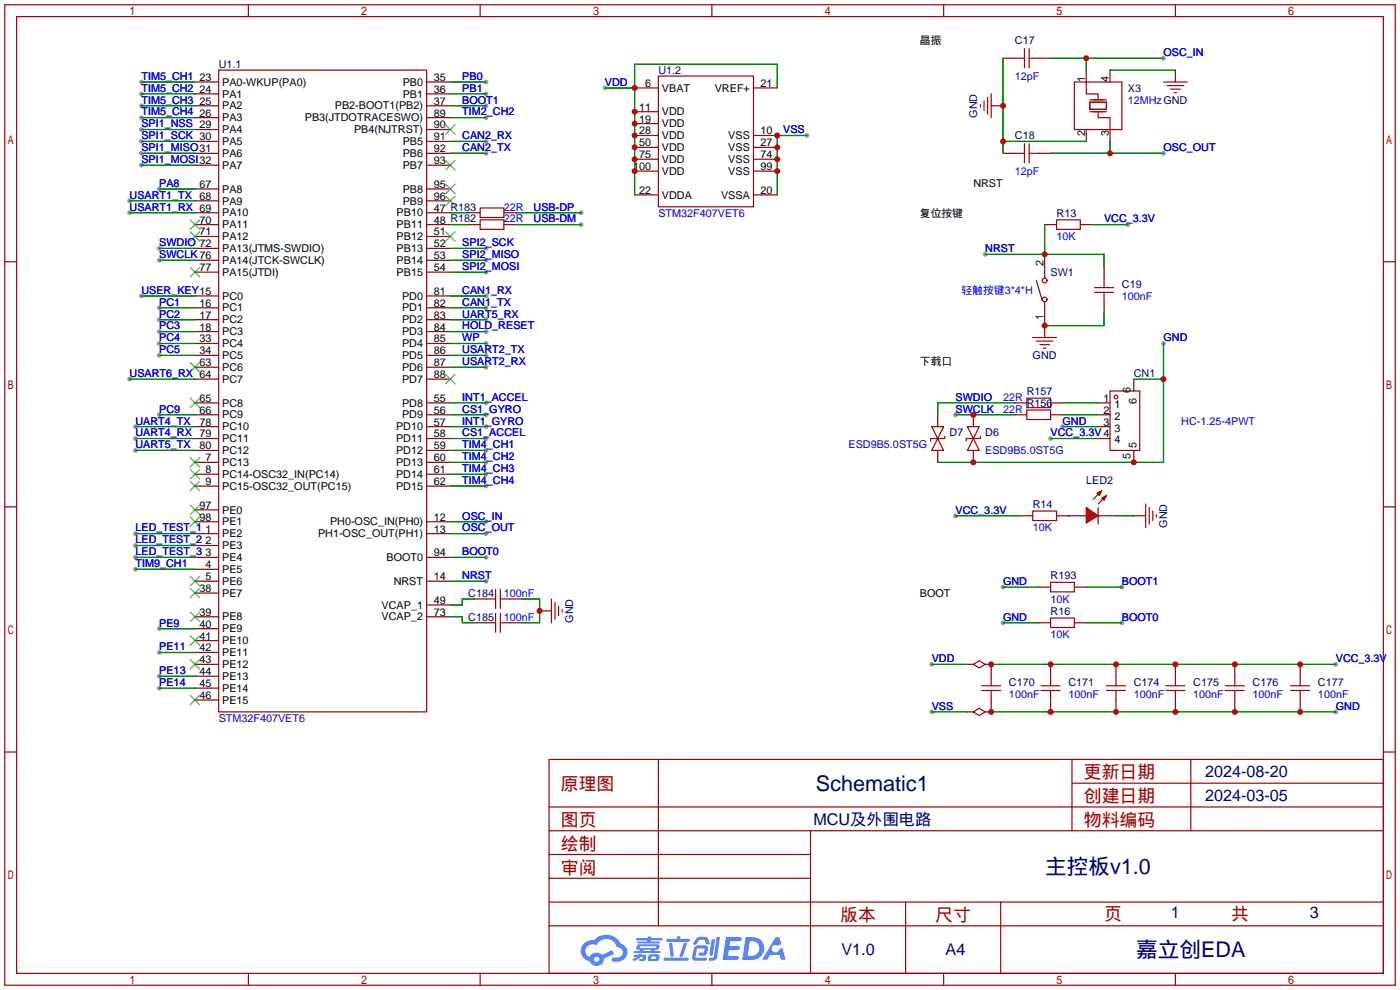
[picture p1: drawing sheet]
<svg xmlns="http://www.w3.org/2000/svg" width="299mm" height="212mm" viewBox="0 0 299 212" stroke-linecap="round" stroke-linejoin="round" font-family="sans-serif">
<g fill="#999">
<circle cx="248.7" cy="32.8" r=".51"/>
<circle cx="248.7" cy="12.4" r=".51"/>
<circle cx="210.6" cy="54.4" r=".51"/>
<circle cx="204.2" cy="110.2" r=".51"/>
<circle cx="214.4" cy="133.1" r=".51"/>
<circle cx="239.8" cy="133.1" r=".51"/>
<circle cx="285.5" cy="142" r=".51"/>
<circle cx="285.5" cy="152.1" r=".51"/>
<circle cx="241" cy="48" r=".51"/>
<circle cx="199.1" cy="142" r=".51"/>
<circle cx="199.1" cy="152.1" r=".51"/>
<circle cx="172.5" cy="29" r=".51"/>
<circle cx="103.9" cy="119.1" r=".51"/>
<circle cx="103.9" cy="124.2" r=".51"/>
<circle cx="103.9" cy="111.5" r=".51"/>
<circle cx="103.9" cy="114" r=".51"/>
<circle cx="129.3" cy="18.8" r=".51"/>
<circle cx="103.9" cy="63.2" r=".51"/>
<circle cx="103.9" cy="65.8" r=".51"/>
<circle cx="103.9" cy="32.8" r=".51"/>
<circle cx="103.9" cy="30.2" r=".51"/>
<circle cx="27.7" cy="81" r=".51"/>
<circle cx="29" cy="96.3" r=".51"/>
<circle cx="103.9" cy="68.3" r=".51"/>
<circle cx="103.9" cy="25.1" r=".51"/>
<circle cx="103.9" cy="96.3" r=".51"/>
<circle cx="103.9" cy="98.8" r=".51"/>
<circle cx="103.9" cy="101.3" r=".51"/>
<circle cx="103.9" cy="103.9" r=".51"/>
<circle cx="29" cy="119.1" r=".51"/>
<circle cx="29" cy="116.6" r=".51"/>
<circle cx="29" cy="114" r=".51"/>
<circle cx="29" cy="91.2" r=".51"/>
<circle cx="29" cy="93.7" r=".51"/>
<circle cx="103.9" cy="75.9" r=".51"/>
<circle cx="103.9" cy="78.5" r=".51"/>
<circle cx="30.2" cy="25.1" r=".51"/>
<circle cx="30.2" cy="22.6" r=".51"/>
<circle cx="30.2" cy="20.1" r=".51"/>
<circle cx="30.2" cy="17.5" r=".51"/>
<circle cx="103.9" cy="53.1" r=".51"/>
<circle cx="103.9" cy="55.6" r=".51"/>
<circle cx="103.9" cy="58.2" r=".51"/>
<circle cx="30.2" cy="30.2" r=".51"/>
<circle cx="30.2" cy="32.8" r=".51"/>
<circle cx="30.2" cy="35.3" r=".51"/>
<circle cx="30.2" cy="27.7" r=".51"/>
<circle cx="29" cy="121.7" r=".51"/>
<circle cx="103.9" cy="86.1" r=".51"/>
<circle cx="103.9" cy="88.6" r=".51"/>
<circle cx="103.9" cy="91.2" r=".51"/>
<circle cx="103.9" cy="93.7" r=".51"/>
<circle cx="124.2" cy="48" r=".51"/>
<circle cx="27.7" cy="42.9" r=".51"/>
<circle cx="27.7" cy="45.5" r=".51"/>
<circle cx="124.2" cy="45.5" r=".51"/>
<circle cx="30.2" cy="63.2" r=".51"/>
<circle cx="103.9" cy="70.9" r=".51"/>
<circle cx="103.9" cy="73.4" r=".51"/>
<circle cx="34" cy="40.4" r=".51"/>
<circle cx="34" cy="65.8" r=".51"/>
<circle cx="34" cy="70.9" r=".51"/>
<circle cx="34" cy="73.4" r=".51"/>
<circle cx="34" cy="75.9" r=".51"/>
<circle cx="34" cy="88.6" r=".51"/>
<circle cx="34" cy="139.4" r=".51"/>
<circle cx="34" cy="144.5" r=".51"/>
<circle cx="34" cy="147.1" r=".51"/>
<circle cx="103.9" cy="17.5" r=".51"/>
<circle cx="34" cy="68.3" r=".51"/>
<circle cx="34" cy="55.6" r=".51"/>
<circle cx="34" cy="53.1" r=".51"/>
<circle cx="34" cy="134.4" r=".51"/>
<circle cx="214.4" cy="125.5" r=".51"/>
<circle cx="239.8" cy="125.5" r=".51"/>
<circle cx="103.9" cy="22.6" r=".51"/>
<circle cx="103.9" cy="20.1" r=".51"/>
<circle cx="224.5" cy="93.7" r=".51"/>
<circle cx="227.1" cy="91.2" r=".51"/>
<circle cx="204.2" cy="88.6" r=".51"/>
<circle cx="248.7" cy="73.4" r=".51"/>
</g>
<g fill="none" stroke="#a10000" stroke-width=".25">
<path d="M1 1h297.2v209.6h-297.2zM3.6 3.6h292.1v204.4h-292.1zM53.1 1v2.6M102.6 1v2.6M152.1 1v2.6M201.7 1v2.6M251.2 1v2.6M1 55.9h2.6M295.7 55.9h2.5M1 108.3h2.6M295.7 108.3h2.5M1 160.7h2.6"/>
<path d="M117.3 162.3h178.4v45.7h-178.4zM117.3 177.5h178.4M117.3 172.5h178.4M140.7 162.3v35.6M173.2 177.5v30.5M229.1 162.3v15.2M229.1 167.4h66.6M254.5 162.3v15.2M295.7 160.7h2.5M117.3 182.6h55.9M117.3 197.9h178.4M117.3 192.8h178.4"/>
<path d="M117.3 187.7h55.9M193.5 192.8v15.2M213.9 192.8v15.2M53.1 208v2.6M102.6 208v2.6M152.1 208v2.6M201.7 208v2.6M251.2 208v2.6"/>
</g>
<g fill="#5487ff">
<path d="M155.2 200.3h2.6a.48 .48 0 0 1 .7 .4 .48 .48 0 0 1-.6 .4h-1.8l-.2 1.1h1.9a.43 .43 0 0 1 .4 .4 .43 .43 0 0 1-.5 .4h-1.9l-.2 1.3h1.7a.45 .45 0 0 1 .5 .2 .45 .45 0 0 1-.1 .6h-3.3z"/>
<path d="M165.7 200.3h.9l.4 1.5-.8 .3a.84 .84 0 0 0-1.2 .3 .84 .84 0 0 0 .4 1.1 .84 .84 0 0 0 1.1-.4l.1-.2 .6-.3 .7 2.5h-1l-.2-1h-2.1l-.6 1h-1.1z"/>
<path d="M152.1 200.8h.7l-.5 3.1a.36 .36 0 0 1-.3 .3 .36 .36 0 0 1-.4-.3z"/>
<path d="M153.2 200.2h.7l-.6 4.3a1.13 1.13 0 0 1-1.8 .6l.2-.4h.7l.2-.2z"/>
<path d="M148.9 200.6l.6-.4h1a.77 .77 0 0 1 .9 .5l.3 1-.2 .2h-.5l-.3-.9-.2-.2-1 .1-.7 1-.6-.1-.1-.2z"/>
<path d="M148.4 202.4l.6-.3h1.7a.81 .81 0 0 1 .7 .5 .81 .81 0 0 1-.2 .8 .81 .81 0 0 1-.9 .8h-.7a.32 .32 0 0 1-.3-.3 .32 .32 0 0 1 .4-.3h.7l.2-.9-1.6 .1-.4 1.8 2.2 .1a.32 .32 0 0 1 .3 .4 .32 .32 0 0 1-.4 .2h-2.2l-.5-.3-.1-.5z"/>
<path d="M141.9 204.7h5a.33 .33 0 0 1 .3 .3 .33 .33 0 0 1-.3 .3h-4.9l-.2-.1z"/>
<path d="M146.1 201.5h.8l-.7 2a.98 .98 0 0 1-.7 1.1l-.3-.3z"/>
<path d="M143 201.6h.7l.3 2.5a.34 .34 0 0 1-.3 .4 .34 .34 0 0 1-.4-.3z"/>
<path d="M142.5 200.7h2.1l.3-.6h.6l-.1 .6h1.7a.32 .32 0 0 1 .4 .3 .32 .32 0 0 1-.4 .3h-4.5l-.2-.2z"/>
<path d="M135.5 204.1h.9l.1-.3h.6v.3h.8a.82 .82 0 0 1-.5 1.3h-.8v-.4l.7-.1 .1-.3a.68 .68 0 0 0-1 .4l-1.1 .4-.1-.4 .9-.5h-.7z"/>
<path d="M136 200.5h2.4l.1-.3h.7v.3h2.2l.2 .3-.2 .2h-2.3v.2h1.8l.2 .3-.2 .1h-4.5l-.1-.4h2l.1-.2h-2.3l-.1-.2z"/>
<path d="M159.4 200.3l-.8 4.9h1.7a2.5 2.5 0 0 0 3-2.5 2.5 2.5 0 0 0-3.1-2.4zM160.3 201.1a1.61 1.61 0 0 1 2 1.5 1.61 1.61 0 0 1-1.8 1.7h-.7z"/>
<path d="M136.2 202a.55 .55 0 0 0-.2 .8 .55 .55 0 0 0 .7 .2l.1 .3h-1.3v.3l5.4 .1 .3-.2-.2-.2h-1.2l.2-.3a.7 .7 0 0 0 .8-.3 .7 .7 0 0 0 0-.8l-4.2-.1zM136.8 202.3l3.3-.1 .1 .1-.2 .3h-3.2zM137.5 203h1.7l-.2 .3h-1.4z"/>
<path d="M138.6 204.2a1.05 1.05 0 0 0 0 1.2 2.91 2.91 0 0 0 2.2-.2 .98 .98 0 0 0 0-1.2h-1.6zM139.2 204.5l.9-.1 .1 .4-.2 .2-.8-.1z"/>
<path d="M124.9 201.6a2.23 2.23 0 0 0-.7 2.3 2.23 2.23 0 0 0 1.8 1.6 1.58 1.58 0 0 0 1.8 .9 1.58 1.58 0 0 0 1.3-1.5l2.2-1.1-.5-.7-2.1 1a1.65 1.65 0 0 0-2.7 .4 1.45 1.45 0 0 1-.8-1.9 1.45 1.45 0 0 1 2-.7l.3 .1a2.3 2.3 0 0 1 2.3-1.3 2.3 2.3 0 0 1 2 1.7 1.12 1.12 0 0 1 1.3 1 1.12 1.12 0 0 1-1.1 1.2h-.7a.45 .45 0 0 0-.6 .4 .45 .45 0 0 0 .5 .5 2.21 2.21 0 0 0 2.2-.5 2.21 2.21 0 0 0 .5-2.3 2.13 2.13 0 0 0-1.3-1.1 3.3 3.3 0 0 0-5.6-.7l-1.1 .1zM127 205a.57 .57 0 0 1 1.1 0 .57 .57 0 0 1-1.1 0z"/>
</g>
<g fill="none" stroke="#a10000" stroke-width=".25">
<path d="M46.7 15h44.5v137.1h-44.5zM140.7 16.3h20.3v27.9h-20.3zM216.9 12.4h2M218.9 10.4v4.1M220 10.4v4.1M220 12.4h2M248.7 17.5h5M249.4 18.3h3.6M250.2 19.1h2M251 19.8h.5M209.5 22.4v.5M210.3 21.6v2"/>
<path d="M211.1 20.8v3.6M211.8 20.1v5M216.9 32.8h2M218.9 30.7v4.1M220 30.7v4.1M220 32.8h2M221.5 59.9l1.3 4.4M223.3 56.9v2.5M236 59.4v2.1M220.7 72.1h5.1M221.5 72.9h3.5M222.2 73.7h2.1"/>
<path d="M223 74.4h.5M223.3 64.5v2.6M233.9 61.5h4.1M233.9 62.5h4.1M236 62.5v2M220.7 109.2h5.1v2.1h-5.1zM234.7 108.5v3.5"/>
<circle cx="223.3" cy="59.9" r=".51"/>
<circle cx="223.3" cy="64" r=".51"/>
</g>
<g fill="none" stroke="#870000" stroke-width=".25">
<path d="M41.7 17.5h5M91.2 17.5h5.1M135.6 18.8h5.1M161 18.8h5.1M214.4 12.4h2.5M222 12.4h2.5M251.2 15v2.5M41.7 20.1h5M41.7 22.6h5M41.7 25.1h5M41.7 27.7h5M41.7 30.2h5"/>
<path d="M41.7 32.8h5M41.7 35.3h5M91.2 20.1h5.1M91.2 22.6h5.1M91.2 25.1h5.1M91.2 27.7h5.1M91.2 30.2h5.1M91.2 32.8h5.1M91.2 35.3h5.1M135.6 29h5.1M135.6 23.9h5.1M135.6 26.4h5.1"/>
<path d="M135.6 31.5h5.1M135.6 34h5.1M135.6 36.6h5.1M161 29h5.1M161 31.5h5.1M161 34h5.1M161 36.6h5.1M211.8 22.6h2.6M214.4 32.8h2.5M222 32.8h2.5M41.7 45.5h5M41.7 48h5"/>
<path d="M41.7 50.5h5M41.7 53.1h5M41.7 55.6h5M41.7 58.2h5M41.7 40.4h5M41.7 42.9h5M91.2 45.5h5.1M91.2 48h5.1M91.2 50.5h5.1M91.2 53.1h5.1M91.2 55.6h5.1M91.2 58.2h5.1"/>
<path d="M91.2 40.4h5.1M91.2 42.9h5.1M135.6 41.7h5.1M161 41.7h5.1M223.3 54.4v2.5M236 56.9v2.5M41.7 63.2h5M41.7 65.8h5M41.7 68.3h5M41.7 70.9h5M41.7 73.4h5M41.7 75.9h5"/>
<path d="M41.7 78.5h5M91.2 63.2h5.1M91.2 65.8h5.1M91.2 68.3h5.1M91.2 70.9h5.1M91.2 73.4h5.1M91.2 75.9h5.1M91.2 78.5h5.1M223.3 67.1v5M236 64.5v2.6M41.7 98.8h5M41.7 86.1h5"/>
<path d="M41.7 88.6h5M41.7 91.2h5M41.7 93.7h5M41.7 96.3h5M41.7 81h5M91.2 98.8h5.1M91.2 86.1h5.1M91.2 88.6h5.1M91.2 91.2h5.1M91.2 93.7h5.1M91.2 96.3h5.1M91.2 81h5.1"/>
<path d="M41.7 101.3h5M41.7 103.9h5M41.7 114h5M41.7 116.6h5M41.7 119.1h5M41.7 109h5M41.7 111.5h5M91.2 101.3h5.1M91.2 103.9h5.1M91.2 114h5.1M91.2 119.1h5.1M91.2 111.5h5.1"/>
<path d="M218.2 110.2h2.5M225.8 110.2h6.4M234.7 110.2h3.8M41.7 121.7h5M41.7 124.2h5M41.7 126.7h5M41.7 131.8h5M41.7 134.4h5M41.7 136.9h5M41.7 139.4h5M91.2 124.2h5.1M91.2 131.8h5.1"/>
<path d="M91.2 129.3h5.1M41.7 142h5M41.7 144.5h5M41.7 147.1h5M41.7 149.6h5"/>
</g>
<g fill="none" stroke="#3c3" stroke-width=".25">
<path d="M95.2 26.7l2.1 2M95.2 34.3l2.1 2M95.2 39.4l2.1 2M97.3 26.7l-2.1 2M97.3 34.3l-2.1 2M97.3 39.4l-2.1 2M40.6 47l2.1 2M40.6 49.5l2.1 2.1M40.6 57.2l2.1 2M42.7 47l-2.1 2M42.7 49.5l-2.1 2.1M42.7 57.2l-2.1 2"/>
<path d="M95.2 49.5l2.1 2.1M95.2 41.9l2.1 2M97.3 49.5l-2.1 2.1M97.3 41.9l-2.1 2M40.6 77.5l2.1 2M42.7 77.5l-2.1 2M40.6 97.8l2.1 2M40.6 85.1l2.1 2M42.7 97.8l-2.1 2M42.7 85.1l-2.1 2M95.2 80l2.1 2M97.3 80l-2.1 2"/>
<path d="M40.6 100.3l2.1 2.1M40.6 102.9l2.1 2M40.6 107.9l2.1 2.1M40.6 110.5l2.1 2M42.7 100.3l-2.1 2.1M42.7 102.9l-2.1 2M42.7 107.9l-2.1 2.1M42.7 110.5l-2.1 2M40.6 123.2l2.1 2M40.6 125.7l2.1 2.1M40.6 130.8l2.1 2M40.6 135.9l2.1 2"/>
<path d="M42.7 123.2l-2.1 2M42.7 125.7l-2.1 2.1M42.7 130.8l-2.1 2M42.7 135.9l-2.1 2M40.6 141l2.1 2M40.6 148.6l2.1 2M42.7 141l-2.1 2M42.7 148.6l-2.1 2"/>
</g>
<path d="M214.4 12.4v20.4M224.5 12.4h24.2M232.2 12.4v2.6M237.2 15h14M214.4 30.2h17.8M224.5 32.8h24.2M237.2 30.2v2.6M210.6 54.4h25.4v2.5M223.3 48v6.4M236 67.1v2.5h-12.7M204.2 110.2h14" fill="none" stroke="#008700" stroke-width=".25"/>
<g fill="#f00" stroke="#a10000" stroke-width=".25">
<path d="M232.2 108.5l2.5 1.7-2.5 1.6z"/>
<path d="M234.4 105.4l1.1-.5-.6 1z"/>
<path d="M235.5 106.4l1-.5-.5 1z"/>
</g>
<g fill="none" stroke="#a10000" stroke-width=".25">
<path d="M229.6 17.5h10.2v10.2h-10.2zM232.2 17.5v2.6h2.5v1M232.9 21.8h3.6v1.6h-3.6zM232.9 21.3h3.6M232.9 23.9h3.6M234.7 24.1v1h2.5v2.6M102.6 47h5.1v2h-5.1zM102.6 44.4h5.1v2.1h-5.1zM225.8 47h5.1v2h-5.1zM199.1 91.2h2.6l-1.3 2.5zM200.4 93.7l1.3 2.6h-2.6zM201.9 93.2v.5h-3v.5"/>
<path d="M206.8 91.2h2.5l-1.3 2.5zM208 93.7l1.3 2.6h-2.5zM209.5 93.2v.5h-3v.5M219.5 85.1h5v2h-5zM219.5 87.6h5v2.1h-5zM237.2 83.6h6.4v12.7h-6.4zM234.7 105.7l-1 1M235.7 106.7l-1 1M244.9 107.7v5.1M245.6 108.5v3.5M246.4 109.2v2.1M247.1 110v.5"/>
<path d="M103.9 128h2M103.9 133.1h2M105.9 126v4M105.9 131.1v4M106.9 128h2.1M106.9 126v4M106.9 131.1v4M106.9 133.1h2.1M117.9 128v5.1M118.6 128.8v3.5M119.4 129.5v2.1M120.1 130.3v.5"/>
<path d="M224.5 132.1h5.1v2h-5.1zM224.5 124.5h5.1v2h-5.1zM208 142l1.3-.8 1.3 .8-1.3 .7zM208 152.1l1.3-.7 1.3 .7-1.3 .8zM209.8 147.6h4.1M209.8 146.6h4.1M211.8 144.5v2.1M211.8 147.6v2M222.5 147.6h4.1M222.5 146.6h4.1M224.5 144.5v2.1M224.5 147.6v2"/>
<path d="M236.5 147.6h4M236.5 146.6h4M238.5 144.5v2.1M238.5 147.6v2M249.2 147.6h4M249.2 146.6h4M251.2 144.5v2.1M251.2 147.6v2M261.9 147.6h4M261.9 146.6h4M263.9 144.5v2.1M263.9 147.6v2"/>
<path d="M275.8 147.6h4.1M275.8 146.6h4.1M277.9 144.5v2.1M277.9 147.6v2"/>
<circle cx="238.5" cy="84.8" r=".38"/>
</g>
<g fill="none" stroke="#008700" stroke-width=".25">
<path d="M30.2 17.5h11.5M96.3 17.5h7.6M129.3 18.8h6.3M166.1 18.8v-5.1h-30.5v28M30.2 32.8h11.5M30.2 30.2h11.5M30.2 25.1h11.5M30.2 22.6h11.5M30.2 20.1h11.5M30.2 35.3h11.5M30.2 27.7h11.5M96.3 32.8h7.6"/>
<path d="M96.3 30.2h7.6M96.3 25.1h7.6M96.3 22.6h7.6M96.3 20.1h7.6M172.5 29h-6.4v12.7M27.7 42.9h14M27.7 45.5h14M34 53.1h7.7M34 55.6h7.7M34 40.4h7.7M96.3 48h3.8M96.3 53.1h7.6"/>
<path d="M96.3 55.6h7.6M96.3 58.2h7.6M96.3 45.5h3.8M110.2 48h14M110.2 45.5h14M233.4 48h7.6M30.2 63.2h11.5M34 65.8h7.7M34 68.3h7.7M34 75.9h7.7M34 70.9h7.7M34 73.4h7.7"/>
<path d="M96.3 63.2h7.6M96.3 65.8h7.6M96.3 68.3h7.6M96.3 75.9h7.6M96.3 78.5h7.6M96.3 70.9h7.6M96.3 73.4h7.6M248.7 73.4v25.4h-48.3M27.7 81h14M29 96.3h12.7M29 91.2h12.7M29 93.7h12.7"/>
<path d="M34 88.6h7.7M96.3 96.3h7.6M96.3 98.8h7.6M96.3 91.2h7.6M96.3 93.7h7.6M96.3 86.1h7.6M96.3 88.6h7.6M204.2 88.6h12.7M216.9 86.1h-16.5v2.5M224.5 93.7h10.2M227.1 91.2h7.6M227.1 86.1h7.6"/>
<path d="M227.1 88.6h7.6M242.3 81h6.4M29 119.1h12.7M29 114h12.7M29 116.6h12.7M96.3 119.1h7.6M96.3 111.5h7.6M96.3 114h7.6M96.3 101.3h7.6M96.3 103.9h7.6M228.3 110.2h.1M238.5 110.2h3.8"/>
<path d="M29 121.7h12.7M34 139.4h7.7M34 134.4h7.7M96.3 131.8h2.5v1.3h2.5M96.3 124.2h7.6M101.3 128h-2.5v1.3h-2.5M111.5 128h3.8v5.1h-3.8M214.4 133.1h7.6M214.4 125.5h7.6M232.2 133.1h7.6M232.2 125.5h7.6M34 144.5h7.7"/>
<path d="M34 147.1h7.7M199.1 142h7.7M199.1 152.1h7.7M211.8 142h73.7M211.8 152.1h73.7"/>
</g>
<g fill="none" stroke="#870000" stroke-width=".25">
<path d="M232.2 15v2.5M237.2 15v2.5M232.2 27.7v2.5M237.2 27.7v2.5M100.1 48h2.5M100.1 45.5h2.5M107.7 48h2.5M107.7 45.5h2.5M223.3 48h2.5M230.9 48h2.5M200.4 88.6v2.6M200.4 96.3v2.5"/>
<path d="M208 88.6v2.6M208 96.3v2.5M216.9 86.1h2.6M216.9 88.6h2.6M224.5 86.1h2.6M224.5 88.6h2.6M234.7 86.1h2.5M234.7 88.6h2.5M234.7 91.2h2.5M234.7 93.7h2.5M242.3 81v2.6M242.3 96.3v2.5"/>
<path d="M242.3 110.2h2.6M101.3 133.1h2.6M101.3 128h2.6M109 133.1h2.5M109 128h2.5M115.3 130.6h2.6M222 133.1h2.5M222 125.5h2.5M229.6 133.1h2.6M229.6 125.5h2.6M206.8 142h1.2M206.8 152.1h1.2"/>
<path d="M210.6 142h1.2v2.5M211.8 149.6v2.5h-1.2M224.5 142v2.5M224.5 149.6v2.5M238.5 142v2.5M238.5 149.6v2.5M251.2 142v2.5M251.2 149.6v2.5M263.9 142v2.5M263.9 149.6v2.5M277.9 142v2.5M277.9 149.6v2.5"/>
</g>
<g fill="#c00">
<circle cx="237.2" cy="32.8" r=".63"/>
<circle cx="232.2" cy="12.4" r=".63"/>
<circle cx="214.4" cy="30.2" r=".63"/>
<circle cx="214.4" cy="22.6" r=".63"/>
<circle cx="223.3" cy="69.6" r=".63"/>
<circle cx="223.3" cy="54.4" r=".63"/>
<circle cx="224.5" cy="142" r=".63"/>
<circle cx="211.8" cy="142" r=".63"/>
<circle cx="238.5" cy="142" r=".63"/>
<circle cx="251.2" cy="142" r=".63"/>
<circle cx="263.9" cy="142" r=".63"/>
<circle cx="277.9" cy="142" r=".63"/>
<circle cx="224.5" cy="152.1" r=".63"/>
<circle cx="211.8" cy="152.1" r=".63"/>
<circle cx="238.5" cy="152.1" r=".63"/>
<circle cx="251.2" cy="152.1" r=".63"/>
<circle cx="263.9" cy="152.1" r=".63"/>
<circle cx="277.9" cy="152.1" r=".63"/>
<circle cx="166.1" cy="29" r=".63"/>
<circle cx="166.1" cy="31.5" r=".63"/>
<circle cx="166.1" cy="34" r=".63"/>
<circle cx="166.1" cy="36.6" r=".63"/>
<circle cx="135.6" cy="18.8" r=".63"/>
<circle cx="135.6" cy="23.9" r=".63"/>
<circle cx="135.6" cy="26.4" r=".63"/>
<circle cx="135.6" cy="29" r=".63"/>
<circle cx="135.6" cy="31.5" r=".63"/>
<circle cx="135.6" cy="34" r=".63"/>
<circle cx="135.6" cy="36.6" r=".63"/>
<circle cx="115.3" cy="130.6" r=".63"/>
<circle cx="208" cy="88.6" r=".63"/>
<circle cx="248.7" cy="81" r=".63"/>
<circle cx="242.3" cy="98.8" r=".63"/>
<circle cx="208" cy="98.8" r=".63"/>
</g>
<g font-size="4.6" fill="#000080">
<text x="174.4" y="169">Schematic1</text>
<text x="223.4" y="186.8">主控板v1.0</text>
<text x="242.8" y="204.6">嘉立创EDA</text>
</g>
<g font-size="3.8" fill="#a00000">
<text x="231.6" y="166.4">更新日期</text>
<text x="119.9" y="168.9">原理图</text>
<text x="231.6" y="171.5">创建日期</text>
<text x="119.9" y="176.5">图页</text>
<text x="231.6" y="176.5">物料编码</text>
<text x="119.9" y="181.6">绘制</text>
<text x="119.9" y="186.7">审阅</text>
<text x="179.6" y="196.9">版本</text>
<text x="199.9" y="196.9">尺寸</text>
<text x="236" y="196.6">页</text>
<text x="263.1" y="196.6">共</text>
</g>
<g font-size="3.5" fill="#000080">
<text x="257.6" y="166.1">2024-08-20</text>
<text x="257.6" y="171.1">2024-03-05</text>
<text x="173.8" y="176.2">MCU及外围电路</text>
<text x="250.2" y="196.3">1</text>
<text x="280" y="196.3">3</text>
<text x="179.8" y="204.2">V1.0</text>
<text x="202.1" y="204.2">A4</text>
</g>
<g font-size="2.3">
<text x="196.6" y="9.4">晶振</text>
<text x="42.6" y="17.3">23</text>
<text x="92.7" y="17.3">35</text>
<text x="231.9" y="17.5" transform="rotate(-90 231.9 17.5)">1</text>
<text x="237" y="17.5" transform="rotate(-90 237 17.5)">4</text>
<text x="42.6" y="19.8">24</text>
<text x="42.6" y="22.4">25</text>
<text x="47.5" y="18.3">PA0-WKUP(PA0)</text>
<text x="47.5" y="20.9">PA1</text>
<text x="47.5" y="23.4">PA2</text>
<text x="71.6" y="23.4">PB2-BOOT1(PB2)</text>
<text x="86.1" y="18.3">PB0</text>
<text x="86.1" y="20.9">PB1</text>
<text x="92.7" y="19.8">36</text>
<text x="92.7" y="22.4">37</text>
<text x="136.6" y="23.6">11</text>
<text x="137.9" y="18.6">6</text>
<text x="141.5" y="19.6">VBAT</text>
<text x="152.8" y="19.6">VREF+</text>
<text x="162.6" y="18.6">21</text>
<text x="42.6" y="24.9">26</text>
<text x="47.5" y="25.9">PA3</text>
<text x="47.5" y="28.5">PA4</text>
<text x="65.2" y="25.9">PB3(JTDOTRACESWO)</text>
<text x="75.7" y="28.5">PB4(NJTRST)</text>
<text x="92.7" y="24.9">89</text>
<text x="92.7" y="27.5">90</text>
<text x="92.7" y="30">91</text>
<text x="136.6" y="26.2">19</text>
<text x="136.6" y="28.7">28</text>
<text x="141.5" y="24.7">VDD</text>
<text x="141.5" y="27.2">VDD</text>
<text x="141.5" y="29.7">VDD</text>
<text x="155.7" y="29.7">VSS</text>
<text x="162.6" y="28.7">10</text>
<text x="231.9" y="29" transform="rotate(-90 231.9 29)">2</text>
<text x="237" y="29" transform="rotate(-90 237 29)">3</text>
<text x="47.5" y="31">PA5</text>
<text x="47.5" y="33.6">PA6</text>
<text x="86.1" y="31">PB5</text>
<text x="86.1" y="33.6">PB6</text>
<text x="92.7" y="32.5">92</text>
<text x="92.7" y="35.1">93</text>
<text x="136.6" y="31.3">50</text>
<text x="136.6" y="33.8">75</text>
<text x="141.5" y="32.3">VDD</text>
<text x="141.5" y="34.8">VDD</text>
<text x="155.7" y="32.3">VSS</text>
<text x="155.7" y="34.8">VSS</text>
<text x="162.6" y="31.3">27</text>
<text x="162.6" y="33.8">74</text>
<text x="42.6" y="40.2">67</text>
<text x="47.5" y="36.1">PA7</text>
<text x="47.5" y="41.2">PA8</text>
<text x="86.1" y="36.1">PB7</text>
<text x="86.1" y="41.2">PB8</text>
<text x="92.7" y="40.2">95</text>
<text x="135.3" y="36.3">100</text>
<text x="136.6" y="41.4">22</text>
<text x="141.5" y="37.4">VDD</text>
<text x="155.7" y="37.4">VSS</text>
<text x="162.6" y="41.4">20</text>
<text x="162.6" y="36.3">99</text>
<text x="208" y="39.9">NRST</text>
<text x="42.6" y="47.8">70</text>
<text x="47.5" y="43.7">PA9</text>
<text x="47.5" y="46.3">PA10</text>
<text x="84.8" y="46.3">PB10</text>
<text x="86.1" y="43.7">PB9</text>
<text x="92.7" y="45.2">47 R183</text>
<text x="92.7" y="47.8">48 R182</text>
<text x="92.7" y="42.7">96</text>
<text x="141.5" y="42.4">VDDA</text>
<text x="154.1" y="42.4">VSSA</text>
<text x="196.6" y="46.3">复位按键</text>
<text x="42.6" y="50.3">71</text>
<text x="47.5" y="48.8">PA11</text>
<text x="47.5" y="51.3">PA12</text>
<text x="47.5" y="53.9">PA13(JTMS-SWDIO)</text>
<text x="84.8" y="48.8">PB11</text>
<text x="84.8" y="51.3">PB12</text>
<text x="84.8" y="53.9">PB13</text>
<text x="92.7" y="50.3">51</text>
<text x="92.7" y="52.9">52</text>
<text x="42.6" y="57.9">77</text>
<text x="47.5" y="56.4">PA14(JTCK-SWCLK)</text>
<text x="47.5" y="59">PA15(JTDI)</text>
<text x="84.8" y="56.4">PB14</text>
<text x="84.8" y="59">PB15</text>
<text x="92.7" y="55.4">53</text>
<text x="92.7" y="57.9">54</text>
<text x="223" y="56.9" transform="rotate(-90 223 56.9)">2</text>
<text x="42.6" y="65.6">16</text>
<text x="47.5" y="64">PC0</text>
<text x="85.9" y="64">PD0</text>
<text x="92.7" y="63">81</text>
<text x="92.7" y="65.6">82</text>
<text x="42.6" y="68.1">17</text>
<text x="42.6" y="70.6">18</text>
<text x="47.5" y="66.6">PC1</text>
<text x="47.5" y="69.1">PC2</text>
<text x="47.5" y="71.7">PC3</text>
<text x="85.9" y="66.6">PD1</text>
<text x="85.9" y="69.1">PD2</text>
<text x="85.9" y="71.7">PD3</text>
<text x="92.7" y="68.1">83</text>
<text x="92.7" y="70.6">84</text>
<text x="223" y="68.3" transform="rotate(-90 223 68.3)">1</text>
<text x="42.6" y="73.2">33</text>
<text x="42.6" y="75.7">34</text>
<text x="47.5" y="74.2">PC4</text>
<text x="47.5" y="76.7">PC5</text>
<text x="85.9" y="74.2">PD4</text>
<text x="85.9" y="76.7">PD5</text>
<text x="92.7" y="73.2">85</text>
<text x="92.7" y="75.7">86</text>
<text x="42.6" y="78.3">63</text>
<text x="47.5" y="79.3">PC6</text>
<text x="47.5" y="81.8">PC7</text>
<text x="85.9" y="79.3">PD6</text>
<text x="85.9" y="81.8">PD7</text>
<text x="92.7" y="78.3">87</text>
<text x="92.7" y="80.8">88</text>
<text x="196.6" y="78">下载口</text>
<text x="241.6" y="83.9" transform="rotate(-90 241.6 83.9)">6</text>
<text x="42.6" y="85.9">65</text>
<text x="42.6" y="88.4">66</text>
<text x="47.5" y="86.9">PC8</text>
<text x="47.5" y="89.4">PC9</text>
<text x="85.9" y="86.9">PD8</text>
<text x="85.9" y="89.4">PD9</text>
<text x="92.7" y="85.9">55</text>
<text x="92.7" y="88.4">56</text>
<text x="235.8" y="85.9">1</text>
<text x="235.8" y="88.4">2</text>
<text x="238.2" y="87.1">1</text>
<text x="238.2" y="89.7">2</text>
<text x="242.9" y="86.3" transform="rotate(-90 242.9 86.3)">6</text>
<text x="42.6" y="91">78</text>
<text x="42.6" y="93.5">79</text>
<text x="47.5" y="92">PC10</text>
<text x="47.5" y="94.5">PC11</text>
<text x="84.6" y="92">PD10</text>
<text x="84.6" y="94.5">PD11</text>
<text x="92.7" y="91">57</text>
<text x="92.7" y="93.5">58</text>
<text x="235.8" y="91">3</text>
<text x="238.2" y="92.2">3</text>
<text x="238.2" y="94.8">4</text>
<text x="242.9" y="95.8" transform="rotate(-90 242.9 95.8)">5</text>
<text x="42.6" y="96">80</text>
<text x="43.9" y="98.6">7</text>
<text x="43.9" y="101.1">8</text>
<text x="47.5" y="99.6">PC13</text>
<text x="47.5" y="97.1">PC12</text>
<text x="84.6" y="97.1">PD12</text>
<text x="84.6" y="99.6">PD13</text>
<text x="92.7" y="96">59</text>
<text x="92.7" y="98.6">60</text>
<text x="92.7" y="101.1">61</text>
<text x="241.6" y="98.2" transform="rotate(-90 241.6 98.2)">5</text>
<text x="43.9" y="103.7">9</text>
<text x="47.5" y="102.1">PC14-OSC32_IN(PC14)</text>
<text x="47.5" y="104.7">PC15-OSC32_OUT(PC15)</text>
<text x="84.6" y="102.1">PD14</text>
<text x="84.6" y="104.7">PD15</text>
<text x="92.7" y="103.7">62</text>
<text x="42.6" y="108.7">97</text>
<text x="42.6" y="111.3">98</text>
<text x="43.9" y="113.8">1</text>
<text x="47.5" y="109.8">PE0</text>
<text x="47.5" y="112.3">PE1</text>
<text x="70.5" y="112.3">PH0-OSC_IN(PH0)</text>
<text x="92.7" y="111.3">12</text>
<text x="92.7" y="113.8">13</text>
<text x="43.9" y="116.4">2</text>
<text x="43.9" y="118.9">3</text>
<text x="47.5" y="114.8">PE2</text>
<text x="47.5" y="117.4">PE3</text>
<text x="47.5" y="119.9">PE4</text>
<text x="68" y="114.8">PH1-OSC_OUT(PH1)</text>
<text x="82.6" y="119.9">BOOT0</text>
<text x="92.7" y="118.9">94</text>
<text x="43.9" y="121.4">4</text>
<text x="43.9" y="124">5</text>
<text x="47.5" y="122.5">PE5</text>
<text x="47.5" y="125">PE6</text>
<text x="84.1" y="125">NRST</text>
<text x="92.7" y="124">14</text>
<text x="42.6" y="126.5">38</text>
<text x="42.6" y="131.6">39</text>
<text x="47.5" y="127.5">PE7</text>
<text x="81.6" y="130.1">VCAP_1</text>
<text x="92.7" y="129.1">49</text>
<text x="92.7" y="131.6">73</text>
<text x="196.6" y="127.6">BOOT</text>
<text x="42.6" y="134.1">40</text>
<text x="42.6" y="136.7">41</text>
<text x="47.5" y="132.6">PE8</text>
<text x="47.5" y="135.2">PE9</text>
<text x="47.5" y="137.7">PE10</text>
<text x="81.6" y="132.6">VCAP_2</text>
<text x="42.6" y="139.2">42</text>
<text x="42.6" y="141.8">43</text>
<text x="47.5" y="140.2">PE11</text>
<text x="47.5" y="142.8">PE12</text>
<text x="42.6" y="144.3">44</text>
<text x="42.6" y="146.8">45</text>
<text x="42.6" y="149.4">46</text>
<text x="47.5" y="145.3">PE13</text>
<text x="47.5" y="147.9">PE14</text>
<text x="47.5" y="150.4">PE15</text>
</g>
<g font-size="2.3" fill="#000080">
<text x="216.9" y="9.4">C17</text>
<text x="46.7" y="14.5">U1.1</text>
<text x="140.7" y="15.8">U1.2</text>
<text x="241" y="19.6">X3</text>
<text x="208.8" y="25.2" transform="rotate(-90 208.8 25.2)">GND</text>
<text x="216.9" y="29.8">C18</text>
<text x="225.8" y="46.3">R13</text>
<text x="224.5" y="59">SW1</text>
<text x="239.8" y="61.5">C19</text>
<text x="220.7" y="76.8">GND</text>
<text x="242.3" y="80.6">CN1</text>
<text x="219.5" y="84.4">R157</text>
<text x="219.5" y="86.9">R156</text>
<text x="202.9" y="93.3">D7</text>
<text x="210.6" y="93.3">D6</text>
<text x="232.2" y="103.4">LED2</text>
<text x="220.7" y="108.5">R14</text>
<text x="249.5" y="112.8" transform="rotate(-90 249.5 112.8)">GND</text>
<text x="224.5" y="123.7">R193</text>
<text x="100.1" y="127.6">C184</text>
<text x="224.5" y="131.4">R16</text>
<text x="100.1" y="132.6">C185</text>
<text x="122.5" y="133.1" transform="rotate(-90 122.5 133.1)">GND</text>
<text x="215.6" y="146.6">C170</text>
<text x="228.3" y="146.6">C171</text>
<text x="242.3" y="146.6">C174</text>
<text x="255" y="146.6">C175</text>
<text x="267.7" y="146.6">C176</text>
<text x="281.7" y="146.6">C177</text>
</g>
<g font-size="2.3" fill="#00f">
<text x="248.7" y="12">OSC_IN</text>
<text x="30.2" y="17.1">TIM5_CH1</text>
<text x="98.8" y="17.1">PB0</text>
<text x="216.9" y="17.1">12pF</text>
<text x="30.2" y="22.1">TIM5_CH3</text>
<text x="30.2" y="19.6">TIM5_CH2</text>
<text x="98.8" y="22.1">BOOT1</text>
<text x="98.8" y="19.6">PB1</text>
<text x="129.3" y="18.3">VDD</text>
<text x="241" y="22.1">12MHzGND</text>
<text x="30.2" y="24.7">TIM5_CH4</text>
<text x="30.2" y="29.8">SPI1_SCK 30</text>
<text x="30.2" y="27.2">SPI1_NSS 29</text>
<text x="98.8" y="29.8">CAN2_RX</text>
<text x="98.8" y="24.7">TIM2_CH2</text>
<text x="167.4" y="28.5">VSS</text>
<text x="30.2" y="32.3">SPI1_MISO31</text>
<text x="30.2" y="34.8">SPI1_MOSI32</text>
<text x="98.8" y="32.3">CAN2_TX</text>
<text x="248.7" y="32.3">OSC_OUT</text>
<text x="34" y="39.9">PA8</text>
<text x="216.9" y="37.4">12pF</text>
<text x="27.7" y="42.5">USART1_TX 68</text>
<text x="27.7" y="45">USART1_RX 69</text>
<text x="107.7" y="47.5">22R</text>
<text x="107.7" y="45">22R</text>
<text x="114" y="47.5">USB-DM</text>
<text x="114" y="45">USB-DP</text>
<text x="140.7" y="46.3">STM32F407VET6</text>
<text x="236" y="47.5">VCC_3.3V</text>
<text x="34" y="52.6">SWDIO 72</text>
<text x="98.8" y="52.6">SPI2_SCK</text>
<text x="210.6" y="53.9">NRST</text>
<text x="225.8" y="51.4">10K</text>
<text x="34" y="55.2">SWCLK 76</text>
<text x="98.8" y="55.2">SPI2_MISO</text>
<text x="98.8" y="57.7">SPI2_MOSI</text>
<text x="30.2" y="62.8">USER_KEY15</text>
<text x="34" y="65.3">PC1</text>
<text x="98.8" y="62.8">CAN1_RX</text>
<text x="98.8" y="65.3">CAN1_TX</text>
<text x="205.5" y="62.8">轻触按键3*4*H</text>
<text x="239.8" y="64.1">100nF</text>
<text x="34" y="70.4">PC3</text>
<text x="34" y="67.9">PC2</text>
<text x="98.8" y="67.9">UART5_RX</text>
<text x="98.8" y="70.4">HOLD_RESET</text>
<text x="34" y="72.9">PC4</text>
<text x="34" y="75.5">PC5</text>
<text x="98.8" y="75.5">USART2_TX</text>
<text x="98.8" y="72.9">WP</text>
<text x="248.7" y="72.9">GND</text>
<text x="27.7" y="80.6">USART6_RX 64</text>
<text x="98.8" y="78">USART2_RX</text>
<text x="34" y="88.2">PC9</text>
<text x="98.8" y="85.6">INT1_ACCEL</text>
<text x="98.8" y="88.2">CS1_GYRO</text>
<text x="204.2" y="85.6">SWDIO</text>
<text x="204.2" y="88.2">SWCLK</text>
<text x="214.4" y="85.6">22R</text>
<text x="214.4" y="88.2">22R</text>
<text x="29" y="95.8">UART5_TX</text>
<text x="29" y="90.7">UART4_TX</text>
<text x="29" y="93.3">UART4_RX</text>
<text x="98.8" y="95.8">TIM4_CH1</text>
<text x="98.8" y="90.7">INT1_GYRO</text>
<text x="98.8" y="93.3">CS1_ACCEL</text>
<text x="181.4" y="95.8">ESD9B5.0ST5G</text>
<text x="224.5" y="93.3">VCC_3.3V4</text>
<text x="227.1" y="90.7">GND</text>
<text x="252.5" y="90.7">HC-1.25-4PWT</text>
<text x="98.8" y="98.3">TIM4_CH2</text>
<text x="98.8" y="100.9">TIM4_CH3</text>
<text x="210.6" y="97.1">ESD9B5.0ST5G</text>
<text x="98.8" y="103.4">TIM4_CH4</text>
<text x="29" y="113.6">LED_TEST_1</text>
<text x="98.8" y="111">OSC_IN</text>
<text x="98.8" y="113.6">OSC_OUT</text>
<text x="204.2" y="109.8">VCC_3.3V</text>
<text x="220.7" y="113.6">10K</text>
<text x="29" y="118.7">LED_TEST_3</text>
<text x="29" y="116.1">LED_TEST_2</text>
<text x="98.8" y="118.7">BOOT0</text>
<text x="29" y="121.2">TIM9_CH1</text>
<text x="98.8" y="123.7">NRST</text>
<text x="214.4" y="125">GND</text>
<text x="239.8" y="125">BOOT1</text>
<text x="107.7" y="127.6">100nF</text>
<text x="224.5" y="128.8">10K</text>
<text x="34" y="133.9">PE9</text>
<text x="107.7" y="132.6">100nF</text>
<text x="214.4" y="132.6">GND</text>
<text x="224.5" y="136.4">10K</text>
<text x="239.8" y="132.6">BOOT0</text>
<text x="34" y="139">PE11</text>
<text x="199.1" y="141.5">VDD</text>
<text x="285.5" y="141.5">VCC_3.3V</text>
<text x="34" y="144.1">PE13</text>
<text x="34" y="146.6">PE14</text>
<text x="215.6" y="149.1">100nF</text>
<text x="228.3" y="149.1">100nF</text>
<text x="242.3" y="149.1">100nF</text>
<text x="255" y="149.1">100nF</text>
<text x="267.7" y="149.1">100nF</text>
<text x="281.7" y="149.1">100nF</text>
<text x="46.7" y="154.2">STM32F407VET6</text>
<text x="199.1" y="151.7">VSS</text>
<text x="285.5" y="151.7">GND</text>
</g>
</svg>
